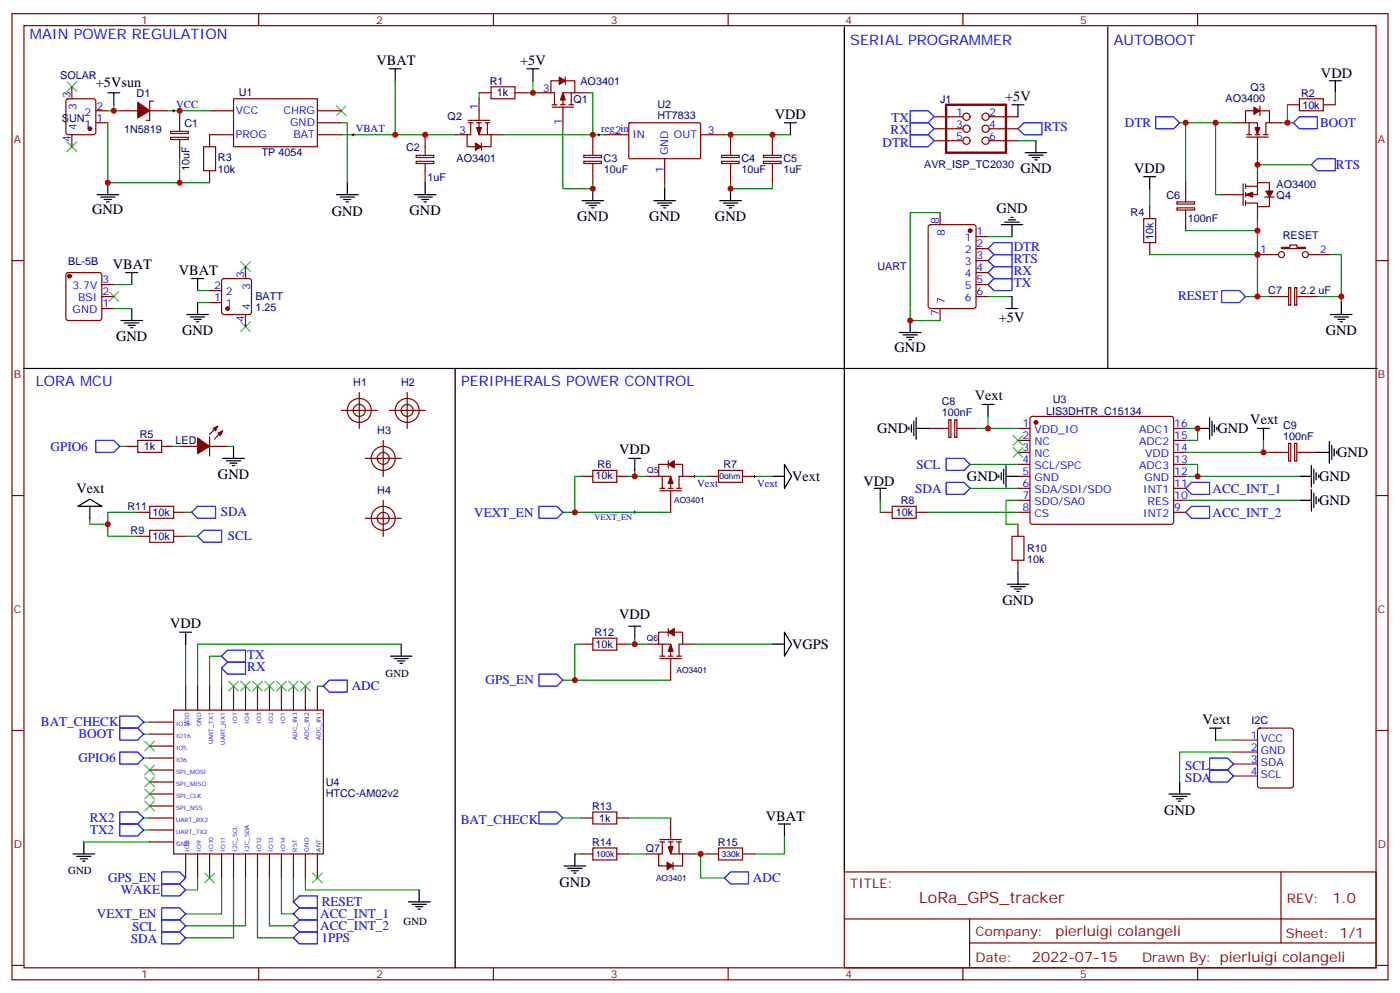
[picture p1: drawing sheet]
<svg xmlns="http://www.w3.org/2000/svg" width="412mm" height="292mm" viewBox="0 0 412 292" stroke-linecap="round" stroke-linejoin="round" font-family="sans-serif">
<g fill="none" stroke="#870000" stroke-width=".35">
<path d="M3.5 4h405.4v284.4h-405.4zM7.1 7.5h398.2v277.3h-398.2zM76.2 4v3.5M145.3 4v3.5M214.5 4v3.5M283.6 4v3.5M352.8 4v3.5M19.6 29.3l.5-.2h7.4l.5 .2 .2 .5v9.1l-.2 .5-.5 .3h-7.4l-.5-.3-.2-.5v-9.1zM21.2 25.5v3.6M21.2 39.7v3.5M28.2 36.1h3.5M28.2 32.6h3.5"/>
<path d="M35.3 32.6h5.3M44.1 32.6h5.3M45.2 29.8h-1.1v5.6h-1.1M50.3 38.7h5.2v.6h-5.2zM52.9 32.6v6M61.7 32.6h7.1M68.8 29.1h24.7v14.1h-24.7zM68.8 39.7h-7.1v3.5M93.5 36.1h7M93.5 32.6h7M93.5 39.7h7M125.2 39.7v5.9"/>
<path d="M134.1 39.7h3.5M137.9 36.1h1.4M137.9 35.4h6.4M138.6 36.1v3.6h-1v3.5h2.5M140.4 36.1h1.4M141.1 36.1v3.6h3.5M141.1 27.3h3.5M141.1 29.1v6.3M142.9 36.1h1.4M143.6 36.1v3.6M144.6 25.5h7.1v3.6h-7.1zM144.6 39.7v3.5h-2.8"/>
<path d="M144.6 39.7h3.6M151.7 27.3h3.5M158.7 27.3h3.6M162.6 31.5h6.4M162.6 30.8h1.4M164.7 23.8h-2.4v3.5h1v3.5M165.1 30.8h1.4M165.8 31.5v6.4M166.5 23.8h2.8v3.5M166.5 22.7v2.1M167.6 30.8h1.4M168.3 27.3v3.5"/>
<path d="M169.3 27.3h-3.5v3.5M169.3 27.3h3.6M174.6 39.7v5.9M178.2 39.7h7M185.3 36.3l.3-.2 20.6 .1 .2 .3-.1 10-.3 .2h-20.6l-.2-.3zM206.4 39.7h7M215.2 39.7v5.9M227.5 39.7v5.9M275.2 34.4h8.4M275.2 37.9h8.4M291.4 34.4h8.5M291.4 37.9h8.5"/>
<path d="M363.4 36.1h3.5M367.2 39.7h1.5M367.9 36.1v3.6M369.4 32.6h-2.5v3.5h3.5v3.6M369.7 39.7h1.4M371.1 32.6h2.8v3.5h-1v3.6M371.1 31.2v2.8M372.2 39.7h1.4M373.9 36.1h3.6M379.2 30.8h3.6M382.8 29.1h7v3.5h-7zM389.8 30.8h3.5"/>
<path d="M50.3 40.4h5.2v.7h-5.2zM52.9 41.1v5.6M60 43.2h3.5v7h-3.5zM61.7 50.2v3.6M122.6 45.7h5.2v.7h-5.2zM122.6 47.5h5.2v.6h-5.2zM125.2 48.1v5.7M141.8 42.1v2.1M172 45.7h5.2v.7h-5.2zM172 47.5h5.2v.6h-5.2zM174.6 48.1v5.7M195.8 46.7v7.1"/>
<path d="M212.5 45.7h5.2v.7h-5.2zM212.5 47.5h5.2v.6h-5.2zM215.2 48.1v5.7M224.9 45.7h5.2v.7h-5.2zM224.9 47.5h5.2v.6h-5.2zM227.5 48.1v5.7M275.2 41.4h8.4M291.4 41.4h8.5M346.7 59.4h5.2v.6h-5.2zM349.2 53.8v5.6M359.8 57.3h6.4M366.2 54.1v6.4"/>
<path d="M366.9 54.8h3.5M366.9 54.1v1.4M366.9 56.6v1.4M366.9 59.1v1.4M367.2 40.4h6.4M370.4 40.4v6.3M370.4 50.2v3.6M372.5 58h2.9M373.9 58v2.8h-3.5v-1h-3.5M373.9 56.2v-2.4h-3.5v3.5h-3.5M3.5 76.7h3.6M72.3 78.5v3.5"/>
<path d="M273.6 66.3l.5-.2h12.7l.7 .4v23.6l-.4 .6-13 .1-.6-.5-.1-23.5zM276.9 62.6v3.5M287.5 76.7h3.5M287.5 69.6h3.5M287.5 73.2h3.5M336.9 64.3h3.5v7.1h-3.5zM338.7 60.8v3.5M338.7 71.4v3.5M346.7 61.2h5.2v.6h-5.2zM349.2 61.9v6M370.4 60.8v3.5M370.4 74.9h6"/>
<path d="M377.5 72.8h2.4v-.7h2.2v.7h2.4v.4h-7zM385.6 74.9h6M405.3 76.7h3.6M19.6 80.4l.5-.2h9.2l.5 .2 .2 .5v12.7l-.2 .5-.5 .2h-9.2l-.5-.2-.2-.5v-12.7zM30 87.3h3.5M30 83.7h3.5M30 90.8h3.5M61.7 89h3.6M61.7 85.5h3.6M65.5 82.2l.5-.2h7.4l.5 .2 .2 .5v9.2l-.3 .5-.4 .2h-7.4l-.5-.3-.2-.4v-9.2zM72.3 92.6v3.5M276.9 90.8v3.5"/>
<path d="M287.5 87.3h3.5M287.5 83.7h3.5M287.5 80.2h3.5M373.9 87.3h5.7M379.6 84.6h.6v5.2h-.6zM381.4 84.6h.6v5.2h-.6zM382.1 87.3h6M105.8 115.5v10.6M119.9 115.5v10.6M37 131.4h3.6M40.6 129.6h7v3.5h-7zM47.6 131.4h3.6"/>
<path d="M52.9 131.4h5.3M61.7 131.4h5.3M100.5 120.8h10.6M107.6 134.9h10.6M112.9 129.6v10.6M114.7 120.8h10.5M174.6 138.4h7.1v3.6h-7.1zM196.8 136.7h-2.8v3.5M196.8 135.6v2.1M198.6 136.7h2.5v3.5h-1.1v3.5M211.7 138.4h7v3.6h-7zM273.4 126.1h6"/>
<path d="M279.5 123.5h.6v5.2h-.6zM281.2 123.5h.7v5.2h-.7zM281.9 126.1h5.6M299.9 126.1h3.5M299.9 129.6h3.5M299.9 133.1h3.5M299.9 136.7h3.5M303.6 122.8l.5-.2h40.9l.5 .2 .2 .5v30.6l-.7 .4-41.2-.1-.4-.6v-30.3zM345.7 126.1h3.5M345.7 129.6h3.5M345.7 133.1h3.5M345.7 136.7h3.5"/>
<path d="M373.9 133.1h5.7M379.6 130.5h.6v5.2h-.6zM381.4 130.5h.6v5.2h-.6zM382.1 133.1h6M3.5 145.8h3.6M40.6 150.8h3.5M40.6 157.8h3.5M51.2 150.8h3.5M51.2 157.8h3.5M107.6 152.5h10.6M112.9 147.2v10.6M171.1 140.2h3.5"/>
<path d="M181.7 140.2h3.5M190.5 140.2h3.5M194 140.2h3.6v3.5M194.4 144.4h6.3M194.4 143.7h1.4M195.1 140.2v3.5M196.8 143.7h1.5M197.6 144.4v6.4M199.3 143.7h1.4M201.1 140.2h3.5M208.1 140.2h3.6M218.7 140.2h3.5"/>
<path d="M259.3 150.8h3.5M262.8 149h7.1v3.5h-7.1zM269.9 150.8h3.5M298.1 157.8h3.5v7.1h-3.5zM299.9 140.2h3.5M299.9 143.7h3.5M299.9 147.2h3.5M299.9 150.8h3.5M299.9 154.3v3.5M345.7 140.2h3.5M345.7 143.7h3.5M345.7 147.2h3.5"/>
<path d="M345.7 150.8h3.5M405.3 145.8h3.6M299.9 164.9v3.5M171.1 189.6h3.5M174.6 187.8h7.1v3.5h-7.1zM181.7 189.6h3.5M190.5 189.6h3.5M194 189.6h3.6v3.5M194.4 193.8h6.3M194.4 193.1h1.4M195.1 189.6v3.5M196.8 186.1h-2.8v3.5"/>
<path d="M196.8 185v2.1M196.8 193.1h1.5M197.6 193.8v6.4M198.6 186.1h2.5v3.5h-1.1v3.5M199.3 193.1h1.4M201.1 189.6h3.5M3.5 215h3.6M44.1 219.6h7.1M44.1 216h7.1M44.1 212.5h7.1M51.2 209h44v42.3h-44zM54.7 201.9v7.1"/>
<path d="M58.2 201.9v7.1M61.7 201.9v7.1M65.3 201.9v7.1M68.8 201.9v7.1M72.3 201.9v7.1M75.8 201.9v7.1M79.4 201.9v7.1M82.9 201.9v7.1M86.4 201.9v7.1M90 201.9v7.1M93.5 201.9v7.1M370.7 214.5l.4-.2h9.2l.6 .4 .1 16.5-.5 .7h-9.4l-.6-.4-.1-16.5z"/>
<path d="M405.3 215h3.6M44.1 237.2h7.1M44.1 233.7h7.1M44.1 230.2h7.1M44.1 226.6h7.1M44.1 223.1h7.1M174.6 239h7.1v3.5h-7.1zM44.1 247.8h7.1M44.1 244.3h7.1M44.1 240.7h7.1M54.7 251.3v7.1M58.2 251.3v7.1"/>
<path d="M61.7 251.3v7.1M65.3 251.3v7.1M68.8 251.3v7.1M72.3 251.3v7.1M75.8 251.3v7.1M79.4 251.3v7.1M82.9 251.3v7.1M86.4 251.3v7.1M90 251.3v7.1M93.5 251.3v7.1M171.1 240.7h3.5M171.1 251.3h3.5"/>
<path d="M174.6 249.6h7.1v3.5h-7.1zM181.7 240.7h3.5M181.7 251.3h3.5M190.5 251.3h3.5M194.4 247.8h1.4M194.4 247.1h6.3M195.1 247.8v3.5h-1.1v3.5h2.5M196.8 247.8h1.5M197.6 247.8v3.5h3.5M197.6 240.7v6.4M198.3 253.8v2.1M199.3 247.8h1.4"/>
<path d="M200 247.8v3.5M201.1 251.3v3.5h-2.8M201.1 251.3h3.5M208.1 251.3h3.6M211.7 249.6h7v3.5h-7zM218.7 251.3h3.5M248.7 256.6h156.6v28.2h-156.6zM377.3 256.6v20.9M248.7 270.5h156.5M285.6 277.5h119.6M285.6 270.5v14.1M3.5 284.1h3.6"/>
<path d="M76.2 284.8v3.6M145.3 284.8v3.6M214.5 284.8v3.6M283.6 284.8v3.6M352.8 284.8v3.6M405.3 284.1h3.6"/>
<circle cx="284.7" cy="37.9" r="1.06"/>
<circle cx="284.7" cy="34.4" r="1.06"/>
<circle cx="290.3" cy="37.9" r="1.06"/>
<circle cx="290.3" cy="34.4" r="1.06"/>
<circle cx="284.7" cy="41.4" r="1.06"/>
<circle cx="290.3" cy="41.4" r="1.06"/>
<circle cx="377.5" cy="74.9" r=".88"/>
<circle cx="384.5" cy="74.9" r=".88"/>
<circle cx="105.8" cy="120.8" r="3.5"/>
<circle cx="105.8" cy="120.8" r="1.76"/>
<circle cx="112.9" cy="134.9" r="3.5"/>
<circle cx="112.9" cy="134.9" r="1.76"/>
<circle cx="119.9" cy="120.8" r="3.5"/>
<circle cx="119.9" cy="120.8" r="1.76"/>
<circle cx="112.9" cy="152.5" r="3.5"/>
<circle cx="112.9" cy="152.5" r="1.76"/>
</g>
<g fill="none" stroke="#008700" stroke-width=".35">
<path d="M31.7 36.1v17.7h21.2M31.7 32.6h3.6M33.5 30.8v1.8M49.4 32.6h12.3M100.5 36.1h1.8v17.7M116.4 23.8v15.9h-15.9M116.4 39.7h17.7M141.1 27.3v1.8M148.2 39.7h30M155.2 27.3h3.5M157 23.8v3.5M165.8 37.9v17.6h8.8v-1.7"/>
<path d="M172.9 27.3h1.7v12.4M213.4 39.7h19.4M347.5 36.1h15.9M349.2 36.1v17.7M358.1 36.1v21.2h1.7M377.5 36.1h3.5M379.2 30.8v5.3M393.3 27.3v3.5M52.9 46.7v7.1h8.8M195.8 53.8v1.7M215.2 53.8v1.7h12.3v-1.7M299.9 41.4h5.3"/>
<path d="M338.7 55.5v5.3M370.4 46.7v3.5M370.4 48.5h15.9M276.9 62.6h-8.8v31.7h8.8M291 69.6h7.1M338.7 74.9h31.7M349.2 67.9h21.2M370.4 64.3v23h-3.5M391.6 74.9h3.5v14.1M33.5 83.7h5.3M33.5 90.8h5.3M58.2 89h3.5"/>
<path d="M58.2 85.5h3.5M291 87.3h7.1M370.4 87.3h3.5M388.1 87.3h7M35.3 131.4h1.7M51.2 131.4h1.7M67 131.4h1.8M187 138.4v1.8h3.5M285.8 136.7h14.1M287.5 126.1h3.5M291 122.6v3.5h8.9M349.2 126.1h3.6v3.5h-3.6"/>
<path d="M349.2 136.7h3.6v3.5M349.2 133.1h24.7M372.2 129.6v3.5M26.5 152.5v1.8h5.2M40.6 150.8h-8.9v7h8.9M54.7 150.8h1.7M54.7 157.8h3.5M165.8 150.8h31.8M171.1 140.2h-1.8v10.6M185.2 140.2h1.8M204.6 140.2h3.5M222.2 140.2h5.3"/>
<path d="M259.3 147.2v3.6M273.4 150.8h26.5M285.8 143.7h14.1M299.9 147.2h-3.6v7.1h3.6M349.2 140.2h33.6M349.2 147.2h33.6M54.7 189.6v12.3M65.3 193.1h-3.6v8.8M65.3 196.6v5.3M118.2 189.6h-60v12.3M171.1 189.6h-1.8v10.6M187 187.8v1.8h-1.8"/>
<path d="M187 189.6h3.5M204.6 189.6h22.9M42.3 216h1.8M42.3 212.5h1.8M93.5 201.9h1.7M165.8 200.2h31.8M358.1 217.8h5.3M42.3 223.1h1.8M363.4 221.3h-15.9v8.9M24.7 247.8h19.4M42.3 240.7h1.8M42.3 244.3h1.8"/>
<path d="M58.2 258.4v3.5h-3.5M65.3 258.4v10.6h-10.6M68.8 258.4v17.6h-14.1M72.3 258.4v14.1h-17.6M75.8 258.4v17.6h10.6M79.4 258.4v14.1h7M82.9 258.4v10.6h3.5M86.4 258.4v7M90 258.4v3.5h33.5M165.8 240.7h5.3M169.3 251.3h1.8M185.2 240.7h12.4"/>
<path d="M185.2 251.3h5.3M204.6 251.3h3.5M206.4 251.3v7.1h7M231.1 246v5.3h-8.9"/>
</g>
<g fill="none" stroke="#00f" stroke-width=".35">
<path d="M268.1 32.6h5.3l1.8 1.8-1.8 1.7h-5.3zM268.1 36.1h5.3l1.8 1.8-1.8 1.8h-5.3zM268.1 39.7h5.3l1.8 1.7-1.8 1.8h-5.3zM299.9 37.9l1.7-1.8h5.3v3.6h-5.3zM340.4 34.4h5.3l1.8 1.7-1.8 1.8h-5.3zM381 36.1l1.8-1.7h5.3v3.5h-5.3zM386.3 48.5l1.8-1.8h5.2v3.5h-5.2zM291 76.7l1.8-1.8h5.3v3.6h-5.3zM291 73.2l1.8-1.8h5.3v3.5h-5.3zM291 80.2l1.8-1.7h5.3v3.5h-5.3zM291 83.7l1.8-1.7h5.3v3.5h-5.3zM359.8 85.5h5.3l1.8 1.8-1.8 1.7h-5.3z"/>
<path d="M28.2 129.6h5.3l1.8 1.8-1.8 1.7h-5.3zM278.7 134.9h5.3l1.8 1.8-1.8 1.7h-5.3zM56.4 150.8l1.8-1.8h5.3v3.5h-5.3zM58.2 157.8l1.8-1.7h5.3v3.5h-5.3zM158.7 149h5.3l1.8 1.8-1.8 1.7h-5.3zM278.7 142h5.3l1.8 1.7-1.8 1.8h-5.3zM349.2 143.7l1.8-1.7h5.3v3.5h-5.3zM349.2 150.8l1.8-1.8h5.3v3.5h-5.3zM65.3 193.1l1.7-1.8h5.3v3.6h-5.3zM67 194.9h5.3v3.5h-5.3l-1.7-1.8zM158.7 198.4h5.3l1.8 1.8-1.8 1.7h-5.3zM35.3 210.7h5.3l1.7 1.8-1.7 1.8h-5.3z"/>
<path d="M35.3 214.3h5.3l1.7 1.7-1.7 1.8h-5.3zM95.2 201.9l1.8-1.7h5.3v3.5h-5.3zM35.3 221.3h5.3l1.7 1.8-1.7 1.8h-5.3zM35.3 239h5.3l1.7 1.7-1.7 1.8h-5.3zM158.7 239h5.3l1.8 1.7-1.8 1.8h-5.3zM356.3 226.6h5.3l1.8 1.8-1.8 1.8h-5.3zM356.3 223.1h5.3l1.8 1.8-1.8 1.7h-5.3zM35.3 242.5h5.3l1.7 1.8-1.7 1.7h-5.3zM47.6 256.6h5.3l1.8 1.8-1.8 1.7h-5.3zM213.4 258.4l1.8-1.8h5.3v3.5h-5.3zM47.6 267.2h5.3l1.8 1.8-1.8 1.7h-5.3zM47.6 270.7h5.3l1.8 1.8-1.8 1.7h-5.3z"/>
<path d="M47.6 274.2h5.3l1.8 1.8-1.8 1.8h-5.3zM47.6 260.1h5.3l1.8 1.8-1.8 1.8h-5.3zM86.4 265.4l1.8-1.7h5.3v3.5h-5.3zM86.4 276l1.8-1.8h5.3v3.6h-5.3zM86.4 272.5l1.8-1.8h5.3v3.5h-5.3zM86.4 269l1.8-1.8h5.3v3.5h-5.3z"/>
</g>
<g fill="none" stroke="#000" stroke-width=".35">
<path d="M248.7 7.9v248.7M326.3 7.9v100.5M31.7 27.3h3.6M33.5 27.3v3.5M114.7 20.2h3.5M116.4 20.2v3.6M155.2 20.2h3.5M157 20.2v3.6M231.1 36.1h3.5M232.8 36.1v3.6M298.1 30.8h3.5M299.9 30.8v3.6"/>
<path d="M391.6 23.8h3.5M393.3 23.8v3.5M28.6 57.3h6.3M29.6 58h4.3M30.7 58.7h2.1M31.4 59.4h.7M31.7 53.8v3.5M99.1 57.3h6.4M100.2 58h4.2M101.2 58.7h2.2M102 59.4h.7M102.3 53.8v3.5"/>
<path d="M122.1 57.3h6.3M123.1 58h4.3M124.2 58.7h2.1M124.9 59.4h.7M125.2 53.8v3.5M171.4 59.1h6.4M172.5 59.8h4.2M174.6 55.5v3.6M192.6 59.1h6.4M193.7 59.8h4.2M195.8 55.5v3.6M212 59.1h6.4"/>
<path d="M213.1 59.8h4.2M215.2 55.5v3.6M302 44.9h6.3M303 45.6h4.3M304.1 46.4h2.1M304.8 47.1h.7M305.2 41.4v3.5M336.9 52h3.5M338.7 52v3.5M173.6 60.5h2.1M174.3 61.2h.7M194.7 60.5h2.1"/>
<path d="M195.4 61.2h.7M214.1 60.5h2.2M214.8 61.2h.7M294.9 66.1h6.4M296 65.4h4.2M297 64.7h2.2M297.7 64h.7M298.1 66.1v3.5M35.6 94.3h6.4M36.7 95h4.2M37 80.2h3.6M37.7 95.7h2.2"/>
<path d="M38.5 96.4h.7M38.8 80.2v3.5M38.8 90.8v3.5M55 92.6h6.4M56.1 93.3h4.2M56.4 82h3.6M57.1 94h2.2M57.9 94.7h.7M58.2 82v3.5M58.2 89v3.6M264.9 97.9h6.4M266 98.6h4.2"/>
<path d="M267.1 99.3h2.1M267.8 100h.7M268.1 94.3v3.6M296.3 90.8h3.6M298.1 87.3v3.5M391.9 92.6h6.4M393 93.3h4.2M394.1 94h2.1M394.8 94.7h.7M395.1 89v3.6M7.1 108.4h398.6M134.1 108.4v176.4"/>
<path d="M289.3 119h3.5M291 119v3.6M65.6 134.9h6.4M66.7 135.6h4.2M67.7 136.3h2.1M68.4 137h.7M68.8 131.4v3.5M185.2 134.9h3.5M187 134.9v3.5M231.1 136.7l2.1 3.5-2.1 3.5zM267.8 125.7v.7M268.5 125v2.1"/>
<path d="M269.2 124v4.2M269.9 126.1h3.5M269.9 122.9v6.4M294.2 139.8v.7M294.9 139.1v2.2M295.6 138.1v4.2M296.3 137v6.4M352.8 126.1h3.5M356.3 122.9v6.4M357 124v4.2M357.7 125v2.1M358.4 125.7v.7"/>
<path d="M370.4 126.1h3.5M372.2 126.1v3.5M386.3 137v6.4M387 138.1v4.2M387.7 139.1v2.2M388.1 133.1h3.5M388.4 139.8v.7M391.6 130v6.3M392.3 131v4.3M393 132.1v2.1M393.7 132.8v.7M22.9 149l3.6-2.1 3.5 2.1z"/>
<path d="M26.5 149v3.5M227.5 140.2h3.6M257.5 143.7h3.6M259.3 143.7v3.5M296.3 140.2h3.6M382.8 140.2h3.5M382.8 147.2h3.5M386.3 144.1v6.3M387 145.1v4.3M387.7 146.2v2.1M388.4 146.9v.7M296.7 171.9h6.3"/>
<path d="M297.7 172.6h4.3M298.8 173.4h2.1M299.5 174.1h.7M299.9 168.4v3.5M52.9 186.1h3.5M54.7 186.1v3.5M115 193.1h6.4M116.1 193.8h4.2M117.1 194.5h2.1M117.8 195.2h.7M118.2 189.6v3.5M185.2 184.3h3.5"/>
<path d="M187 184.3v3.5M227.5 189.6h3.6M231.1 186.1l2.1 3.5-2.1 3.5zM356.3 214.3h3.5M358.1 214.3v3.5M344.3 233.7h6.4M345.4 234.4h4.2M346.4 235.1h2.1M347.1 235.8h.7M347.5 230.2v3.5M21.5 251.3h6.4M22.6 252h4.2"/>
<path d="M23.6 252.7h2.2M24.3 253.4h.7M24.7 247.8v3.5M166.2 254.8h6.3M167.2 255.6h4.2M168.3 256.3h2.1M169 257h.7M169.3 251.3v3.5M229.3 242.5h3.5M231.1 242.5v3.5M120.3 265.4h6.3M121.4 266.1h4.2"/>
<path d="M122.4 266.8h2.1M123.1 267.5h.7M123.5 261.9v3.5"/>
</g>
<g fill="none" stroke="#3c3" stroke-width=".35">
<path d="M19.8 24.1l2.8 2.9M22.6 24.1l-2.8 2.9M99.1 31.2l2.9 2.8M102 31.2l-2.9 2.8M19.8 41.8l2.8 2.8M22.6 41.8l-2.8 2.8M70.9 77l2.8 2.9M73.7 77l-2.8 2.9M32.1 85.9l2.8 2.8M34.9 85.9l-2.8 2.8M70.9 94.7l2.8 2.8M73.7 94.7l-2.8 2.8"/>
<path d="M298.4 128.2l2.9 2.8M298.4 131.7l2.9 2.8M301.3 128.2l-2.9 2.8M301.3 131.7l-2.9 2.8M42.7 218.2l2.8 2.8M45.5 218.2l-2.8 2.8M67.4 200.5l2.8 2.8M70.2 200.5l-2.8 2.8M70.9 200.5l2.8 2.8M73.7 200.5l-2.8 2.8M74.4 200.5l2.9 2.8M77.3 200.5l-2.9 2.8"/>
<path d="M78 200.5l2.8 2.8M80.8 200.5l-2.8 2.8M81.5 200.5l2.8 2.8M84.3 200.5l-2.8 2.8M85 200.5l2.8 2.8M87.8 200.5l-2.8 2.8M88.5 200.5l2.9 2.8M91.4 200.5l-2.9 2.8M42.7 225.2l2.8 2.8M42.7 228.7l2.8 2.9M42.7 232.3l2.8 2.8M42.7 235.8l2.8 2.8"/>
<path d="M45.5 225.2l-2.8 2.8M45.5 228.7l-2.8 2.9M45.5 232.3l-2.8 2.8M45.5 235.8l-2.8 2.8M60.3 257l2.8 2.8M63.1 257l-2.8 2.8M92.1 257l2.8 2.8M94.9 257l-2.8 2.8"/>
</g>
<g fill="#870000" stroke="#870000" stroke-width=".35">
<path d="M58.2 128.9l3.5 2.5-3.5 2.1z"/>
<path d="M61.7 128.6v5.6z"/>
<path d="M63.1 126.4l-1.4 1.4z"/>
<path d="M63.1 129.3l1.5-1.5z"/>
<path d="M62.8 126.1l1.4-.7-.7 1.4z"/>
<path d="M64.2 127.5l1.4-.7-.7 1.4z"/>
<path d="M165.8 27.3l.7 2.1h-1.4z"/>
<path d="M164.7 22.7l1.8 1.1-1.8 1z"/>
<path d="M140.4 37.5h1.4l-.7 2.2z"/>
<path d="M140.1 42.1l1.7 1.1-1.7 1z"/>
<path d="M40.6 30.1l3.5 2.5-3.5 2.1z"/>
<path d="M366.9 57.3l2.1-.7v1.4z"/>
<path d="M372.9 56.2h2.1l-1.1 1.8z"/>
<path d="M369.7 37.5h1.4l-.7 2.2z"/>
<path d="M369.4 31.5l1.7 1.1-1.7 1.1z"/>
<path d="M196.8 249.2h1.5l-.7 2.1z"/>
<path d="M196.5 253.8l1.8 1-1.8 1.1z"/>
<path d="M197.6 140.2l.7 2.1h-1.5z"/>
<path d="M196.8 136.7l1.8-1.1v2.1z"/>
<path d="M197.6 189.6l.7 2.1h-1.5z"/>
<path d="M196.8 186.1l1.8-1.1v2.1z"/>
<circle cx="26.5" cy="37.9" r=".53"/>
<circle cx="20.5" cy="81.3" r=".53"/>
<circle cx="67" cy="90.8" r=".53"/>
<circle cx="305.2" cy="124.3" r=".53"/>
<circle cx="285.7" cy="67.9" r=".53"/>
</g>
<path d="M50.8 32.6h.7M51.2 32.2v.7M103.7 39.7h.7M104.1 39.3v.7M176 39.7h.7M176.4 39.3v.7M204.6 139.8v.7M222.2 139.8v.7M186.6 150.8h.7M187 150.4v.7M204.3 140.2h.7M221.9 140.2h.7" fill="none" stroke="#000" stroke-width=".29"/>
<path d="M278.7 30.8h17.6v14.1h-17.6z" fill="none" stroke="#870000" stroke-width=".71"/>
<path d="M44.1 156.1h7.1v3.5h-7.1zM44.1 149h7.1v3.5h-7.1z" fill="none" stroke="#a10000" stroke-width=".35"/>
<path d="M363.4 217.8h7M363.4 228.4h7M363.4 224.9h7M363.4 221.3h7" fill="none" stroke="#8c2424" stroke-width=".35"/>
<g fill="#c00">
<circle cx="52.9" cy="32.6" r=".88"/>
<circle cx="157" cy="27.3" r=".88"/>
<circle cx="227.5" cy="39.7" r=".88"/>
<circle cx="215.2" cy="39.7" r=".88"/>
<circle cx="174.6" cy="39.7" r=".88"/>
<circle cx="370.4" cy="48.5" r=".88"/>
<circle cx="395.1" cy="87.3" r=".88"/>
<circle cx="370.4" cy="87.3" r=".88"/>
<circle cx="370.4" cy="74.9" r=".88"/>
<circle cx="370.4" cy="67.9" r=".88"/>
<circle cx="349.3" cy="36.1" r=".88"/>
<circle cx="358.1" cy="36.1" r=".88"/>
<circle cx="116.4" cy="39.7" r=".88"/>
<circle cx="215.2" cy="55.5" r=".88"/>
<circle cx="174.6" cy="55.5" r=".88"/>
<circle cx="52.9" cy="53.8" r=".88"/>
<circle cx="31.8" cy="53.8" r=".88"/>
<circle cx="125.2" cy="39.7" r=".88"/>
<circle cx="379.2" cy="36.1" r=".88"/>
<circle cx="206.4" cy="251.3" r=".88"/>
<circle cx="169.3" cy="150.8" r=".88"/>
<circle cx="187" cy="140.2" r=".88"/>
<circle cx="187" cy="189.6" r=".88"/>
<circle cx="169.3" cy="200.2" r=".88"/>
<circle cx="33.5" cy="32.6" r=".88"/>
<circle cx="372.2" cy="133.1" r=".88"/>
<circle cx="291" cy="126.1" r=".88"/>
<circle cx="352.8" cy="126.1" r=".88"/>
<circle cx="352.8" cy="140.2" r=".88"/>
<circle cx="268.1" cy="94.3" r=".88"/>
<circle cx="31.8" cy="154.3" r=".88"/>
</g>
<text font-size="4.6" fill="#800" x="270.8" y="265.6">LoRa_GPS_tracker</text>
<g font-size="4.2" fill="#00f">
<text x="8.8" y="11.4">MAIN POWER REGULATION</text>
<text x="250.5" y="13.2">SERIAL PROGRAMMER</text>
<text x="328.1" y="13.2">AUTOBOOT</text>
<text x="10.6" y="113.7">LORA MCU</text>
<text x="135.8" y="113.7">PERIPHERALS POWER CONTROL</text>
</g>
<g font-size="4.2">
<text x="110.9" y="19.1">VBAT</text>
<text x="153.2" y="19.1">+5V</text>
<text x="389.1" y="23.1">VDD</text>
<text x="28.2" y="25.5">+5Vsun</text>
<text x="296.1" y="29.7">+5V</text>
<text x="228.3" y="34.9">VDD</text>
<text x="300.6" y="51">GND</text>
<text x="334.1" y="50.9">VDD</text>
<text x="27.2" y="62.9">GND</text>
<text x="97.7" y="63.4">GND</text>
<text x="120.7" y="63.2">GND</text>
<text x="170" y="65">GND</text>
<text x="191.2" y="65">GND</text>
<text x="210.6" y="65">GND</text>
<text x="293.5" y="62.8">GND</text>
<text x="33.3" y="79.1">VBAT</text>
<text x="52.7" y="80.9">VBAT</text>
<text x="294.2" y="94.6">+5V</text>
<text x="34.2" y="100.4">GND</text>
<text x="53.6" y="98.5">GND</text>
<text x="390.5" y="98.5">GND</text>
<text x="263.5" y="103.5">GND</text>
<text x="287.2" y="117.8">Vext</text>
<text x="368.3" y="124.9">Vext</text>
<text x="258.4" y="127.5">GND</text>
<text x="358.6" y="127.5">GND</text>
<text x="182.4" y="133.6">VDD</text>
<text x="393.9" y="134.6">GND</text>
<text x="64.2" y="140.9">GND</text>
<text x="233.4" y="141.6">Vext</text>
<text x="254.4" y="143">VDD</text>
<text x="284.8" y="141.6">GND</text>
<text x="388.6" y="141.6">GND</text>
<text x="22.5" y="145.2">Vext</text>
<text x="388.6" y="148.7">GND</text>
<text x="295.3" y="177.9">GND</text>
<text x="50.1" y="185">VDD</text>
<text x="182.4" y="182.2">VDD</text>
<text x="233.4" y="191">VGPS</text>
<text x="354.2" y="213.1">Vext</text>
<text x="342.9" y="239.8">GND</text>
<text x="225.6" y="241.6">VBAT</text>
<text x="164.8" y="260.9">GND</text>
</g>
<g font-size="4.2" fill="#800">
<text x="392.5" y="265.9">1.0</text>
<text x="310.9" y="275.4">pierluigi colangeli</text>
<text x="304" y="283.2">2022-07-15</text>
</g>
<g font-size="3.9" fill="#00f">
<text x="262.6" y="35.9">TX</text>
<text x="262.4" y="39.4">RX</text>
<text x="307.4" y="38.6">RTS</text>
<text x="331.4" y="37.2">DTR</text>
<text x="388.8" y="37.4">BOOT</text>
<text x="260" y="43.2">DTR</text>
<text x="393.5" y="49.6">RTS</text>
<text x="298.6" y="77.4">RTS</text>
<text x="298.6" y="73.9">DTR</text>
<text x="298.6" y="80.9">RX</text>
<text x="298.6" y="84.5">TX</text>
<text x="347" y="88.4">RESET</text>
<text x="14.9" y="132.6">GPIO6</text>
<text x="269.9" y="138">SCL</text>
<text x="269.6" y="145">SDA</text>
<text x="357.2" y="145.1">ACC_INT_1</text>
<text x="65" y="151.9">SDA</text>
<text x="139.7" y="152">VEXT_EN</text>
<text x="357.2" y="152.2">ACC_INT_2</text>
<text x="67.1" y="159">SCL</text>
<text x="72.8" y="193.8">TX</text>
<text x="72.8" y="197.4">RX</text>
<text x="103.6" y="203.2">ADC</text>
<text x="143" y="201.4">GPS_EN</text>
<text x="12.1" y="213.8">BAT_CHECK</text>
<text x="23.1" y="217.3">BOOT</text>
<text x="23.1" y="224.3">GPIO6</text>
<text x="349.1" y="226.7">SCL</text>
<text x="349.1" y="230.2">SDA</text>
<text x="26.4" y="242">RX2</text>
<text x="26.5" y="245.5">TX2</text>
<text x="135.7" y="242.4">BAT_CHECK</text>
<text x="31.8" y="259.6">GPS_EN</text>
<text x="35.5" y="263.1">WAKE</text>
<text x="221.8" y="259.5">ADC</text>
<text x="94.8" y="266.7">RESET</text>
<text x="28.6" y="270.2">VEXT_EN</text>
<text x="38.9" y="273.9">SCL</text>
<text x="94.4" y="273.7">ACC_INT_2</text>
<text x="94.4" y="270.2">ACC_INT_1</text>
<text x="38.6" y="277.4">SDA</text>
<text x="94.7" y="277.3">1PPS</text>
</g>
<g font-size="3.9" fill="#800">
<text x="250.5" y="261.2">TITLE:</text>
<text x="379.1" y="265.9">REV:</text>
<text x="287.4" y="275.4">Company:</text>
<text x="378.7" y="276">Sheet: 1/1</text>
<text x="287.4" y="283.1">Date:</text>
<text x="336.4" y="283.2">Drawn By: pierluigi colangeli</text>
</g>
<g font-size="3.2" fill="#800">
<text x="41.6" y="7">1</text>
<text x="110.8" y="7">2</text>
<text x="179.9" y="7">3</text>
<text x="249.1" y="7">4</text>
<text x="318.2" y="7">5</text>
<text x="4.1" y="42.1">A</text>
<text x="405.9" y="42.1">A</text>
<text x="4.1" y="111.3">B</text>
<text x="405.9" y="111.3">B</text>
<text x="4.1" y="180.4">C</text>
<text x="405.9" y="180.4">C</text>
<text x="4.1" y="249.6">D</text>
<text x="405.9" y="249.6">D</text>
<text x="41.6" y="287.8">1</text>
<text x="110.8" y="287.8">2</text>
<text x="179.9" y="287.8">3</text>
<text x="249.1" y="287.8">4</text>
<text x="318.2" y="287.8">5</text>
</g>
<g font-size="3.2" fill="#000080">
<text x="17.7" y="23.4">SOLAR</text>
<text x="40.2" y="28.4">D1</text>
<text x="70.4" y="28.3">U1</text>
<text x="144.3" y="24.9">R1</text>
<text x="146.4" y="28.3">1k</text>
<text x="171" y="24.9">AO3401</text>
<text x="368.4" y="26.8">Q3</text>
<text x="383.3" y="28.4">R2</text>
<text x="18.2" y="35.8">SUN</text>
<text x="131.9" y="35.3">Q2</text>
<text x="168.9" y="30.2">Q1</text>
<text x="193.7" y="35.1">HT7833</text>
<text x="193.7" y="31.8">U2</text>
<text x="277" y="30.2">J1</text>
<text x="361" y="30.1">AO3400</text>
<text x="383.6" y="32">10k</text>
<text x="36.6" y="39">1N5819</text>
<text x="54.3" y="37.3">C1</text>
<text x="64.2" y="47.5">R3</text>
<text x="77.1" y="46">TP 4054</text>
<text x="119.6" y="44.3">C2</text>
<text x="134.5" y="47.7">AO3401</text>
<text x="177.8" y="47.8">C3</text>
<text x="218.4" y="47.8">C4</text>
<text x="230.8" y="47.8">C5</text>
<text x="55.8" y="50.5" transform="rotate(-90 55.8 50.5)">10uF</text>
<text x="64.2" y="50.9">10k</text>
<text x="125.9" y="53.1">1uF</text>
<text x="177.9" y="51">10uF</text>
<text x="218.4" y="51">10uF</text>
<text x="230.8" y="51">1uF</text>
<text x="272.2" y="49.5">AVR_ISP_TC2030</text>
<text x="343.6" y="58.4">C6</text>
<text x="376.1" y="55.5">AO3400</text>
<text x="376.1" y="58.7">Q4</text>
<text x="333" y="63.7">R4</text>
<text x="349.9" y="65.5">100nF</text>
<text x="339.8" y="70.5" transform="rotate(-90 339.8 70.5)">10k</text>
<text x="377.9" y="70.4">RESET</text>
<text x="20.1" y="77.8">BL-5B</text>
<text x="258.5" y="79.6">UART</text>
<text x="75.2" y="88.3">BATT</text>
<text x="373.6" y="86.5">C7</text>
<text x="383.1" y="86.5">2.2 uF</text>
<text x="75.2" y="91.6">1.25</text>
<text x="104.1" y="113.7">H1</text>
<text x="118.2" y="113.7">H2</text>
<text x="277.4" y="119.3">C8</text>
<text x="310.1" y="118.5">U3</text>
<text x="277.4" y="122.5">100nF</text>
<text x="308.2" y="122">LIS3DHTR_C15134</text>
<text x="41.2" y="129">R5</text>
<text x="51.7" y="130.7">LED</text>
<text x="111.1" y="127.8">H3</text>
<text x="378" y="129.4">100nF</text>
<text x="378" y="126.3">C9</text>
<text x="42.4" y="132.5">1k</text>
<text x="176.1" y="137.7">R6</text>
<text x="213.1" y="137.8">R7</text>
<text x="175.4" y="141.1">10k</text>
<text x="111.1" y="145.5">H4</text>
<text x="265.3" y="148.4">R8</text>
<text x="37.6" y="150.1">R11</text>
<text x="44.9" y="151.8">10k</text>
<text x="263.9" y="151.9">10k</text>
<text x="38.5" y="157.2">R9</text>
<text x="45" y="159">10k</text>
<text x="302.5" y="162.4">R10</text>
<text x="302.6" y="165.7">10k</text>
<text x="175.1" y="187.1">R12</text>
<text x="175.4" y="190.6">10k</text>
<text x="368.6" y="213.2">I2C</text>
<text x="96" y="231.2">U4</text>
<text x="96" y="234.5">HTCC-AM02v2</text>
<text x="174.4" y="238.3">R13</text>
<text x="176.5" y="241.9">1k</text>
<text x="174.4" y="248.8">R14</text>
<text x="190.2" y="250.7">Q7</text>
<text x="211.5" y="248.9">R15</text>
</g>
<g font-size="3.2" fill="#00f">
<text x="20.8" y="28.9" transform="rotate(-90 20.8 28.9)">3</text>
<text x="159.9" y="27">3</text>
<text x="22.6" y="32.4" transform="rotate(-90 22.6 32.4)">3</text>
<text x="24.9" y="34">2</text>
<text x="28.4" y="35.8">1</text>
<text x="28.4" y="32.2">2</text>
<text x="51.9" y="31.7">VCC</text>
<text x="69.5" y="33.7">VCC</text>
<text x="83.5" y="33.7">CHRG</text>
<text x="140.8" y="32.2" transform="rotate(-90 140.8 32.2)">1</text>
<text x="281.6" y="34">1</text>
<text x="291.4" y="34">2</text>
<text x="20.8" y="41.8" transform="rotate(-90 20.8 41.8)">4</text>
<text x="22.6" y="38.3" transform="rotate(-90 22.6 38.3)">4</text>
<text x="24.9" y="37.5">1</text>
<text x="69.5" y="40.7">PROG</text>
<text x="85.5" y="37.2">GND</text>
<text x="86.5" y="40.7">BAT</text>
<text x="104.8" y="38.8">VBAT</text>
<text x="135.2" y="39.3">3</text>
<text x="165.5" y="36.7" transform="rotate(-90 165.5 36.7)">1</text>
<text x="177.1" y="38.8">reg_in</text>
<text x="181.1" y="39.3">2</text>
<text x="186.3" y="40.7">IN</text>
<text x="198.5" y="40.7">OUT</text>
<text x="208.5" y="39.3">3</text>
<text x="281.6" y="37.5">3</text>
<text x="281.6" y="41.1">5</text>
<text x="291.4" y="37.5">4</text>
<text x="291.4" y="41.1">6</text>
<text x="196.8" y="45.6" transform="rotate(-90 196.8 45.6)">GND</text>
<text x="195.4" y="50.8" transform="rotate(-90 195.4 50.8)">1</text>
<text x="276.6" y="65.9" transform="rotate(-90 276.6 65.9)">8</text>
<text x="278.3" y="69.4" transform="rotate(-90 278.3 69.4)">8</text>
<text x="284.2" y="71">1</text>
<text x="287.7" y="69.3">1</text>
<text x="284.2" y="74.6">2</text>
<text x="287.7" y="72.8">2</text>
<text x="287.7" y="76.3">3</text>
<text x="371.2" y="74.6">1</text>
<text x="388.8" y="74.6">2</text>
<text x="30.2" y="83.4">3</text>
<text x="72" y="81.8" transform="rotate(-90 72 81.8)">3</text>
<text x="284.2" y="78.1">3</text>
<text x="284.2" y="81.6">4</text>
<text x="287.7" y="79.9">4</text>
<text x="287.7" y="83.4">5</text>
<text x="21.3" y="85.2">3.7V</text>
<text x="23" y="88.7">BSI</text>
<text x="30.2" y="86.9">2</text>
<text x="63.1" y="88.7">1</text>
<text x="63.1" y="85.2">2</text>
<text x="66.6" y="86.9">2</text>
<text x="73.7" y="85.3" transform="rotate(-90 73.7 85.3)">3</text>
<text x="278.3" y="89.5" transform="rotate(-90 278.3 89.5)">7</text>
<text x="284.2" y="85.2">5</text>
<text x="284.2" y="88.7">6</text>
<text x="287.7" y="86.9">6</text>
<text x="21.4" y="92.2">GND</text>
<text x="30.2" y="90.5">1</text>
<text x="66.6" y="90.5">1</text>
<text x="72" y="94.8" transform="rotate(-90 72 94.8)">4</text>
<text x="73.7" y="91.3" transform="rotate(-90 73.7 91.3)">4</text>
<text x="276.6" y="93" transform="rotate(-90 276.6 93)">7</text>
<text x="301.2" y="125.7">1</text>
<text x="345.9" y="125.7">16</text>
<text x="301.2" y="129.3">2</text>
<text x="304.7" y="127.5">VDD_IO</text>
<text x="304.7" y="131">NC</text>
<text x="335.6" y="131">ADC2</text>
<text x="335.6" y="127.5">ADC1</text>
<text x="345.9" y="129.3">15</text>
<text x="301.2" y="132.8">3</text>
<text x="301.2" y="136.3">4</text>
<text x="304.7" y="134.5">NC</text>
<text x="337.4" y="134.5">VDD</text>
<text x="345.9" y="136.3">13</text>
<text x="345.9" y="132.8">14</text>
<text x="205.4" y="143.3">Vext</text>
<text x="223" y="143.3">Vext</text>
<text x="301.2" y="139.8">5</text>
<text x="301.2" y="143.4">6</text>
<text x="304.7" y="138.1">SCL/SPC</text>
<text x="304.7" y="141.6">GND</text>
<text x="335.6" y="138.1">ADC3</text>
<text x="337.1" y="141.6">GND</text>
<text x="345.9" y="143.4">11</text>
<text x="345.9" y="139.8">12</text>
<text x="301.2" y="146.9">7</text>
<text x="304.7" y="145.1">SDA/SDI/SDO</text>
<text x="304.7" y="148.7">SDO/SA0</text>
<text x="336.7" y="145.1">INT1</text>
<text x="338" y="148.7">RES</text>
<text x="345.9" y="146.9">10</text>
<text x="301.2" y="150.4">8</text>
<text x="304.7" y="152.2">CS</text>
<text x="336.7" y="152.2">INT2</text>
<text x="345.9" y="150.4">9</text>
<text x="368.5" y="221">2</text>
<text x="368.5" y="217.5">1</text>
<text x="371.4" y="218.5">VCC</text>
<text x="368.5" y="224.5">3</text>
<text x="371.4" y="225.6">SDA</text>
<text x="371.4" y="222">GND</text>
<text x="368.5" y="228">4</text>
<text x="371.4" y="229.1">SCL</text>
</g>
<g font-size="3.2">
<text x="113.6" y="199.2">GND</text>
<text x="20.1" y="257.3">GND</text>
<text x="118.9" y="272.2">GND</text>
</g>
<g font-size="2.5" fill="#000080">
<text x="190.7" y="139.3">Q5</text>
<text x="212" y="141.1">0ohm</text>
<text x="198.6" y="148.2">AO3401</text>
<text x="190.5" y="188.7">Q6</text>
<text x="199.3" y="198">AO3401</text>
<text x="175.6" y="252.2">100k</text>
<text x="212.6" y="252.2">330k</text>
<text x="193.2" y="259.2">AO3401</text>
</g>
<text font-size="2.5" fill="#00f" x="175.2" y="153.1">VEXT_EN</text>
<g font-size="1.8" fill="#00f">
<text x="51.9" y="213.6">IO15</text>
<text x="55.7" y="213.6" transform="rotate(-90 55.7 213.6)">VDD</text>
<text x="59.3" y="213.7" transform="rotate(-90 59.3 213.7)">GND</text>
<text x="69.8" y="212.9" transform="rotate(-90 69.8 212.9)">IO7</text>
<text x="73.4" y="212.9" transform="rotate(-90 73.4 212.9)">IO4</text>
<text x="76.9" y="212.9" transform="rotate(-90 76.9 212.9)">IO3</text>
<text x="80.4" y="212.9" transform="rotate(-90 80.4 212.9)">IO2</text>
<text x="84" y="212.9" transform="rotate(-90 84 212.9)">IO1</text>
<text x="51.9" y="220.6">IO5</text>
<text x="51.9" y="217.1">IO16</text>
<text x="62.8" y="219" transform="rotate(-90 62.8 219)">UART_TX1</text>
<text x="66.3" y="219.2" transform="rotate(-90 66.3 219.2)">UART_RX1</text>
<text x="87.5" y="217.8" transform="rotate(-90 87.5 217.8)">ADC_IN3</text>
<text x="91" y="217.8" transform="rotate(-90 91 217.8)">ADC_IN2</text>
<text x="94.5" y="217.8" transform="rotate(-90 94.5 217.8)">ADC_IN1</text>
<text x="51.9" y="227.7">SPI_MOSI</text>
<text x="51.9" y="224.2">IO6</text>
<text x="51.9" y="231.2">SPI_MISO</text>
<text x="51.9" y="238.3">SPI_NSS</text>
<text x="51.9" y="234.7">SPI_CLK</text>
<text x="51.9" y="245.3">UART_TX2</text>
<text x="51.9" y="241.8">UART_RX2</text>
<text x="51.9" y="248.8">GND</text>
<text x="55.7" y="250.6" transform="rotate(-90 55.7 250.6)">IO8</text>
<text x="59.3" y="250.6" transform="rotate(-90 59.3 250.6)">IO9</text>
<text x="62.8" y="250.6" transform="rotate(-90 62.8 250.6)">IO10</text>
<text x="66.3" y="250.6" transform="rotate(-90 66.3 250.6)">IO11</text>
<text x="69.8" y="250.6" transform="rotate(-90 69.8 250.6)">I2C_SCL</text>
<text x="73.4" y="250.6" transform="rotate(-90 73.4 250.6)">I2C_SDA</text>
<text x="76.9" y="250.6" transform="rotate(-90 76.9 250.6)">IO12</text>
<text x="80.4" y="250.6" transform="rotate(-90 80.4 250.6)">IO13</text>
<text x="84" y="250.6" transform="rotate(-90 84 250.6)">IO14</text>
<text x="87.5" y="250.6" transform="rotate(-90 87.5 250.6)">RST</text>
<text x="91" y="250.6" transform="rotate(-90 91 250.6)">GND</text>
<text x="94.5" y="250.6" transform="rotate(-90 94.5 250.6)">ANT</text>
</g>
</svg>
